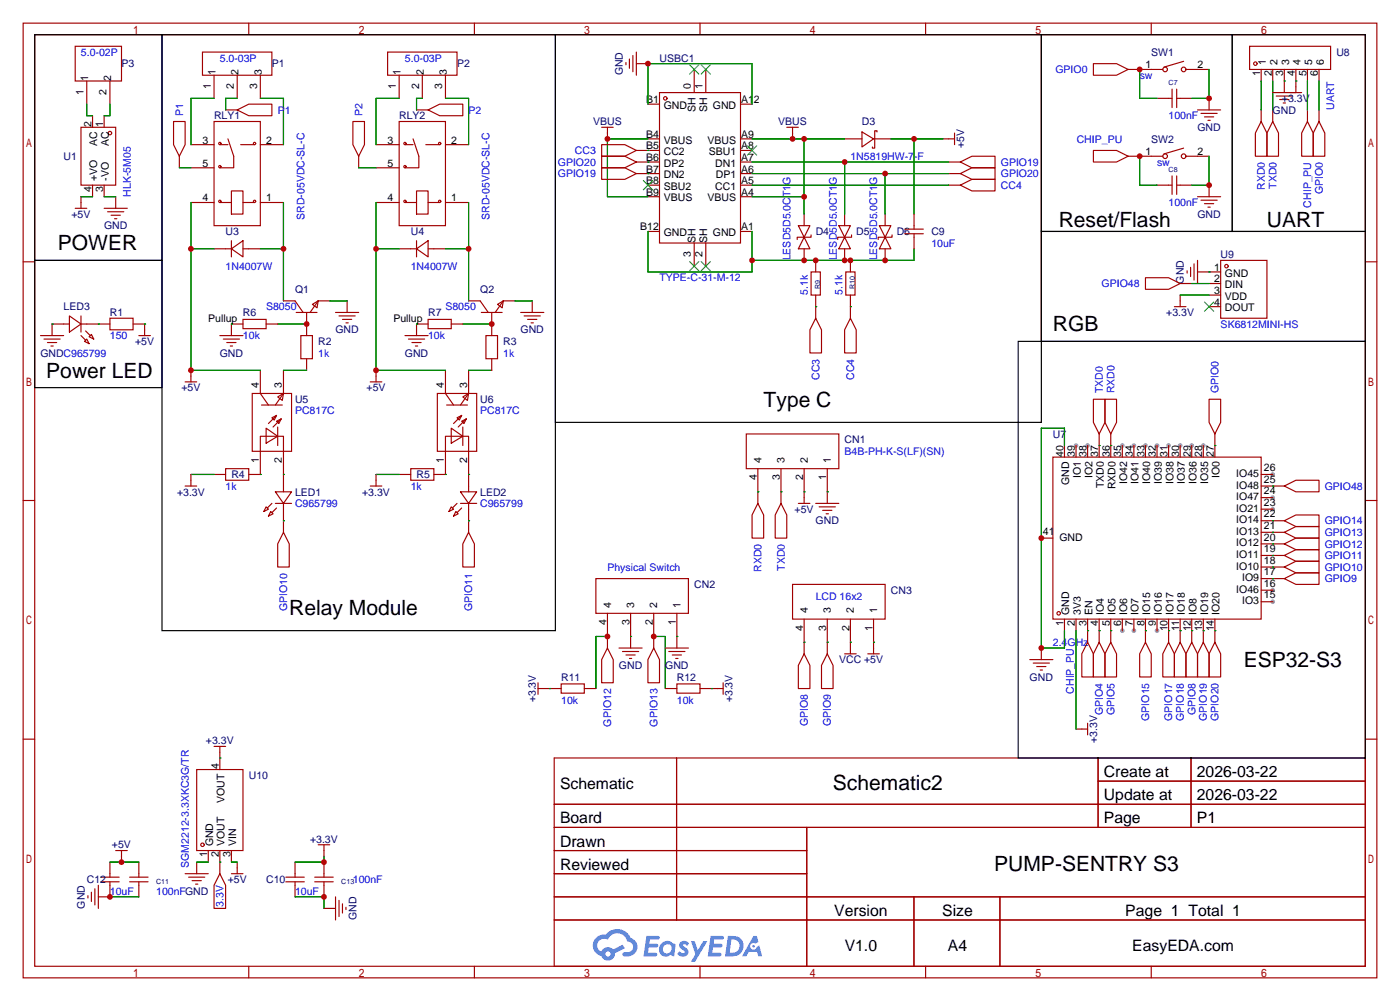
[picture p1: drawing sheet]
<svg xmlns="http://www.w3.org/2000/svg" width="307mm" height="220mm" viewBox="0 0 307 220" stroke-linecap="round" stroke-linejoin="round" font-family="sans-serif">
<g fill="#999">
<circle cx="246.4" cy="138.4" r=".51"/>
<circle cx="248.9" cy="138.4" r=".51"/>
<circle cx="254" cy="138.4" r=".51"/>
<circle cx="279.4" cy="132.1" r=".51"/>
<circle cx="279.4" cy="129.5" r=".51"/>
<circle cx="279.4" cy="111.8" r=".51"/>
<circle cx="279.4" cy="109.2" r=".51"/>
<circle cx="279.4" cy="104.1" r=".51"/>
<circle cx="264.2" cy="97.8" r=".51"/>
<circle cx="261.6" cy="97.8" r=".51"/>
<circle cx="259.1" cy="97.8" r=".51"/>
<circle cx="256.5" cy="97.8" r=".51"/>
<circle cx="254" cy="97.8" r=".51"/>
<circle cx="251.5" cy="97.8" r=".51"/>
<circle cx="248.9" cy="97.8" r=".51"/>
<circle cx="246.4" cy="97.8" r=".51"/>
<circle cx="238.8" cy="97.8" r=".51"/>
<circle cx="236.2" cy="97.8" r=".51"/>
</g>
<g fill="none" stroke="#a10000" stroke-width=".25">
<path d="M5.1 5.1h297.2v209.5h-297.2zM7.6 7.6h292.1v204.5h-292.1zM54.6 5.1v2.5M104.1 5.1v2.5M153.7 5.1v2.5M203.2 5.1v2.5M252.7 5.1v2.5M5.1 57.5h2.5M299.7 57.5h2.6M5.1 109.9h2.5M299.7 109.9h2.6M5.1 162.2h2.5"/>
<path d="M121.7 166.4h178v45.7h-178zM121.7 176.5h178M148.5 166.4v35.5M241.1 166.4v15.2M241.1 171.4h58.6M261.5 166.4v15.2M299.7 162.2h2.6M121.7 181.6h178M121.7 186.7h55.4M121.7 196.8h178M121.7 191.8h55.4M177.1 181.6v30.5"/>
<path d="M200.6 196.8v15.3M219.5 196.8v15.3M54.6 212.1v2.5M104.1 212.1v2.5M121.7 201.9h178M153.7 212.1v2.5M203.2 212.1v2.5M252.7 212.1v2.5"/>
</g>
<g fill="#5487ff">
<path d="M149.4 206.8a1.3 1.3 0 0 1 1.8 .3l-.4 .6a.54 .54 0 0 0-.9-.3l.2 .3a1.28 1.28 0 0 1 .7 2 1.53 1.53 0 0 1-2.1-.3l.5-.6 .8 .4a.31 .31 0 0 0 .3-.2 .31 .31 0 0 0-.3-.4 1.12 1.12 0 0 1-.6-1.8z"/>
<path d="M151.7 206.6h.8l.7 2 1.2-2h.9l-2.7 4.5h-.9l1-1.6z"/>
<path d="M141.9 205.4h2.3a.46 .46 0 0 1 .5 .1 .46 .46 0 0 1 .1 .5l-.4 .2h-1.7l-.2 .9h1.7a.4 .4 0 0 1 .3 .5 .4 .4 0 0 1-.4 .3h-1.7l-.1 1.2h1.3a.46 .46 0 0 1 .5 .1 .46 .46 0 0 1 .1 .5l-.3 .2h-2.6z"/>
<path d="M156 205.4h2.3a.47 .47 0 0 1 .5 .1 .47 .47 0 0 1 .1 .5l-.4 .2h-1.7l-.1 .9h1.6a.4 .4 0 0 1 .3 .5 .4 .4 0 0 1-.4 .3h-1.7l-.1 1.2h1.3a.46 .46 0 0 1 .5 .1 .46 .46 0 0 1 .2 .5l-.4 .2h-2.6z"/>
<path d="M165.4 205.4h.7l.4 1.4-.6 .3a.75 .75 0 0 0-1.2 .3 .75 .75 0 0 0 .5 1.1 .75 .75 0 0 0 1-.7l.5-.3 .6 2.4h-.8l-.3-1h-1.8l-.6 1h-.9z"/>
<path d="M159.8 205.4l-.6 4.5h1.4a2.27 2.27 0 0 0 2.6-2.3 2.27 2.27 0 0 0-2.7-2.2zM160.6 206.2a1.5 1.5 0 0 1 1.8 1.5 1.5 1.5 0 0 1-2 1.4h-.2z"/>
<path d="M145.2 207.1a1.6 1.6 0 0 0-.3 2.2 1.6 1.6 0 0 0 2.3 .2l.8 .4 .3-2.5-.2-.2-.4-.1a1.58 1.58 0 0 0-2.5 0zM145.8 207.6a.98 .98 0 0 1 1.6 .4 .98 .98 0 0 1-1 1.3 .94 .94 0 0 1-.9-.7 .94 .94 0 0 1 .3-1z"/>
<path d="M130.9 205.8a2.37 2.37 0 0 0 1.1 4 1.54 1.54 0 0 0 1.8 1 1.54 1.54 0 0 0 1.2-1.6l2.2-1.1-.5-.7-2.1 1a1.57 1.57 0 0 0-2.6 .5 1.5 1.5 0 0 1-.7-2.1 1.5 1.5 0 0 1 2.2-.5 2.23 2.23 0 0 1 2.2-1.5 2.23 2.23 0 0 1 2 1.9 1.16 1.16 0 0 1 1.3 1.1 1.16 1.16 0 0 1-1.1 1.2h-.7a.47 .47 0 0 0-.6 .4 .47 .47 0 0 0 .5 .5 2.17 2.17 0 0 0 2.5-.9 2.17 2.17 0 0 0-.4-2.7l-.8-.4a3.2 3.2 0 0 0-5.4-.8l-1.1 .1zM132.9 209.4a.6 .6 0 0 1 1.2 0 .6 .6 0 0 1-1.2 0z"/>
<circle cx="165.4" cy="207.7" r=".28"/>
</g>
<g fill="none" stroke="#a10000" stroke-width=".25">
<path d="M16.5 10.2h10.2v7.6h-10.2zM19 17.8v5.1M24.1 17.8v5.1M44.4 11.4h15.3v5.1h-15.3zM47 16.5v5.1M52.1 16.5v5.1M57.1 16.5v5.1M85.1 11.4h15.2v5.1h-15.2zM87.6 16.5v5.1M92.7 16.5v5.1M97.8 16.5v5.1M137.4 13.7v.5"/>
<path d="M138.2 13v2M138.9 12.2v3.5M139.7 14h2.5M139.7 11.4v5.1M152.4 15.2v5.1M154.9 15.2v5.1M240 14h5.1l2.5 1.2-2.5 1.3h-5.1zM247.6 15.2h7.7M257.3 19.6v4M258.3 19.6v4M259.8 13.5l-4.3 1.2M260.3 15.2h5.1"/>
<path d="M274.3 10.2h17.8v5h-17.8zM276.9 15.2v2.6M279.4 15.2v2.6M281.9 15.2v5.1M284.5 15.2v5.1M287 15.2v2.6M289.6 15.2v2.6M17.8 27.9h7.6v12.7h-7.6zM20.3 25.4v2.5M22.9 25.4v2.5M38.1 26.7h2.5v5.1l-1.2 2.5-1.3-2.5zM39.4 34.3v2.5"/>
<path d="M41.9 31.8h5.1M41.9 36.8h5.1M47 26.7h10.1v22.8h-10.1zM48.3 31.8h1.7M49.5 24.1h2.6M50 30.5l1.3 3.8v2.5h-3M52.1 24.1l2.5-1.2h5.1v2.5h-5.1zM52.8 31.8h3.1M57.1 31.8h5.1M77.5 26.7h2.5v5.1l-1.3 2.5-1.2-2.5zM78.7 34.3v2.5M82.5 31.8h5.1"/>
<path d="M82.5 36.8h5.1M87.6 26.7h10.2v22.8h-10.2zM88.9 31.8h1.8M90.7 30.5l1.2 3.8v2.5h-3M91.4 24.1h2.6M93.5 31.8h3M94 24.1l2.5-1.2h5.1v2.5h-5.1zM97.8 31.8h5.1M132.1 31.8h5.1l2.5 1.2-2.5 1.3h-5.1zM132.1 36.8h5.1l2.5 1.3-2.5 1.3h-5.1zM132.1 34.3h5.1l2.5 1.3-2.5 1.2h-5.1zM132.1 27.9h2.5"/>
<path d="M133.3 27.9v2.6M139.7 33h5.1M139.7 35.6h5.1M139.7 38.1h5.1M142.2 22.9h2.6M142.2 30.5h2.6M144.8 20.3h17.8v33h-17.8zM162.6 22.9h2.5M162.6 30.5h2.5M162.6 33h2.5M162.6 35.6h2.5M162.6 38.1h2.5"/>
<path d="M172.7 27.9h2.6M174 27.9v2.6M185.4 30.5h3.8M189.2 29l2.6 1.5-2.6 1.8zM191.8 30.5h3.8M192.5 29v-.3h-.5v3.8h-.5v-.2M207 30.5h2.5M208.3 35.6h2.5M208.3 38.1h2.5M209.5 29.2v2.6M210.8 38.1l2.6-1.3h5v2.6h-5zM210.8 35.6l2.6-1.3h5v2.5h-5z"/>
<path d="M240 33h5.1l2.5 1.3-2.5 1.3h-5.1zM247.6 34.3h7.7M254 21.6h3.3M257.3 38.6v4.1M258.3 38.6v4.1M258.3 21.6h3.3M259.8 32.5l-4.3 1.3M260.3 34.3h5.1M262.9 24.1h5.1M263.7 24.9h3.5M264.4 25.7h2M265.2 26.4h.5"/>
<path d="M265.4 21.6v2.5M276.9 26.7l1.2 2.5v5.1h-2.5v-5.1zM276.9 24.1v2.6M279.4 26.7l1.3 2.5v5.1h-2.6v-5.1zM279.4 24.1v2.6M279.4 20.3h6.4M280.2 21.1h3.5M280.9 21.8h2.1M281.7 22.6h.5M287 26.7l1.3 2.5v5.1h-2.5v-5.1zM287 24.1v2.6M289.6 26.7l1.2 2.5v5.1h-2.5v-5.1z"/>
<path d="M289.6 24.1v2.6M16.5 45.7h2.5M17.8 43.2v2.5M20.3 40.6v2.6M22.9 40.6v2.6M22.9 45.7h5M23.6 46.5h3.6M24.4 47.2h2M25.1 48h.6M25.4 43.2v2.5M41.9 44.4h5.1M47 54.6h3.8"/>
<path d="M48.3 44.4h2.5M50.8 41.9h2.5v5.1h-2.5zM50.8 54.6l2.5-1.8v3.6zM50.8 52.8v3.6M53.3 44.4h2.6M53.3 54.6h3.8M57.1 44.4h5.1M82.5 44.4h5.1M87.6 54.6h3.8M88.9 44.4h2.5M91.4 41.9h2.6v5.1h-2.6zM91.4 54.6l2.6-1.8v3.6z"/>
<path d="M91.4 52.8v3.6M94 44.4h2.5M94 54.6h3.8M97.8 44.4h5.1M142.2 40.6h2.6M142.2 43.2h2.6M142.2 50.8h2.6M152.4 53.3v5.1M154.9 53.3v5.1M162.6 40.6h2.5M162.6 43.2h2.5M162.6 50.8h2.5"/>
<path d="M175.3 49.5h2.5l-1.3 2.6zM176.5 52.1l1.3 2.5h-2.5zM176.5 47v2.5M176.5 54.6v2.5M178.1 59.7h2v5.1h-2zM178.1 51.6v.5h-3.1v.5M179.1 57.1v2.6M184.1 49.5h2.6l-1.3 2.6zM185.4 52.1l1.3 2.5h-2.6zM185.4 47v2.5M185.4 54.6v2.5M185.7 59.7h2v5.1h-2z"/>
<path d="M186.7 57.1v2.6M186.9 51.6v.5h-3v.5M193 49.5h2.6l-1.3 2.6zM194.3 52.1l1.3 2.5h-2.6zM194.3 47v2.5M194.3 54.6v2.5M195.8 51.6v.5h-3v.5M198.6 51.3h4.1M198.6 50.3h4.1M200.7 47v3.3M200.7 51.3v3.3M208.3 40.6h2.5"/>
<path d="M210.8 40.6l2.6-1.2h5v2.5h-5zM254 40.6h3.3M258.3 40.6h3.3M260.6 59.4v.5M261.4 58.7v2M262.1 57.9v3.6M262.9 43.2h5.1M262.9 59.7h5.1M262.9 57.1v5.1M263.7 43.9h3.5M264.4 44.7h2M265.2 45.5h.5"/>
<path d="M265.4 40.6v2.6M268 57.1h10.1v12.7h-10.1zM8.9 73.7h5.1M9.7 74.4h3.5M10.4 75.2h2M11.2 75.9h.5M15.2 69.3l2.6 1.8-2.6 1.8zM15.2 71.1h-3.8v2.6M17.8 69.3v3.6M17.8 73.7l1 1M17.8 71.1h6.3M18.8 72.6l1 1.1"/>
<path d="M19 74.4l.6 1-1.1-.5zM19.6 73.9l.5-.5 .5 1zM24.1 69.8h5.1v2.6h-5.1zM29.2 71.1h2.5v2.6M30.5 73.7h2.5M48.3 73.7h5M49 74.4h3.6M49.8 75.2h2M50.5 75.9h.6M53.3 70.1h5.1v2h-5.1zM53.3 71.1h-2.5v2.6M58.4 71.1h2.6"/>
<path d="M62.2 66h2.6l1.7 2.6M65 68.6h4.6M66 73.7h2.6v5h-2.6zM67.3 68.6v5.1M67.3 78.7v2.6M68.6 66.8l1.2-.8-.2 1.6zM69.8 66h2.6M69.8 66l-1.7 2.6M73.7 68.6h5M74.4 69.3h3.6M75.2 70.1h2M75.9 70.9h.6"/>
<path d="M76.2 66v2.6M88.9 73.7h5.1M89.7 74.4h3.5M90.4 75.2h2.1M91.2 75.9h.5M94 70.1h5.1v2h-5.1zM94 71.1h-2.6v2.6M99.1 71.1h2.5M102.9 66h2.5l1.8 2.6M105.7 68.6h4.5M106.7 73.7h2.5v5h-2.5zM107.9 68.6v5.1"/>
<path d="M107.9 78.7v2.6M109.2 66.8l1.3-.8-.3 1.6zM110.5 66h2.5M110.5 66l-1.8 2.6M114.3 68.6h5.1M115.1 69.3h3.5M115.8 70.1h2.1M116.6 70.9h.5M116.8 66v2.6M179.1 69.8l1.2 2.6v5.1h-2.5v-5.1zM179.1 64.8v5M186.7 69.8l1.3 2.6v5.1h-2.6v-5.1z"/>
<path d="M186.7 64.8v5M251.5 61h5l2.6 1.2-2.6 1.3h-5zM257.8 67.3h2.5M259.1 64.8v2.5M259.1 62.2h2.5M265.4 62.2h2.6M265.4 64.8h2.6M265.4 67.3h2.6M40.6 83.8h2.6M41.9 81.3v2.5M55.4 86.4h8.6v12.7h-8.6zM57.1 81.3v5.1l1.8 2.5"/>
<path d="M57.4 88.9h4.6M58.4 94l2.6 1.8-2.6 1.5zM59.7 91.7l1-.5-.5 1zM60.7 92.5l1-.6-.5 1.1zM60.7 91.2l-1.8 1.8M61 87.1l1.2-.7-.2 1.5zM61 93.7v4.1M61.7 91.9l-1.8 1.8M62.2 81.3v5.1M62.2 86.4l-1.7 2.5M81.3 83.8h2.5M82.5 81.3v2.5"/>
<path d="M96 86.4h8.6v12.7h-8.6zM97.8 81.3v5.1l1.8 2.5M98 88.9h4.6M99.1 94l2.5 1.8-2.5 1.5zM100.3 91.7l1-.5-.5 1zM101.3 92.5l1.1-.6-.5 1.1zM101.3 91.2l-1.7 1.8M101.6 87.1l1.3-.7-.3 1.5zM101.6 93.7v4.1M102.4 91.9l-1.8 1.8M102.9 81.3v5.1M102.9 86.4l-1.8 2.5"/>
<path d="M163.8 95.2h20.3v7.7h-20.3zM233.7 97.8v2.5M236.2 97.8v2.5M238.8 97.8v2.5M240 87.6h2.6v5.1l-1.3 2.5-1.3-2.5zM241.3 95.2v5.1M242.6 87.6h2.5v5.1l-1.3 2.5-1.2-2.5zM243.8 95.2v5.1M246.4 97.8v2.5M248.9 97.8v2.5M251.5 97.8v2.5M254 97.8v2.5"/>
<path d="M256.5 97.8v2.5M259.1 97.8v2.5M261.6 97.8v2.5M264.2 97.8v2.5M265.4 87.6h2.6v5.1l-1.3 2.5-1.3-2.5zM266.7 95.2v5.1M40.6 106.7h2.6M41.9 104.1v2.6M47 104.1h2.5M49.5 102.9h5.1v2.5h-5.1zM54.6 104.1h2.5v-8.3h5.1v12.1M58.4 111.3l.5 .5-1 .5z"/>
<path d="M59.4 112.3l.5 .5-1 .5zM59.7 110.5l-1 1M60.5 107.9h3.5l-1.8 2.6zM60.5 110.5h3.5M60.7 111.5l-1 1M62.2 116.8l1.3 2.6v5.1h-2.5v-5.1zM62.2 110.5v6.3M81.3 106.7h2.5M82.5 104.1v2.6M87.6 104.1h2.6M90.2 102.9h5v2.5h-5zM95.2 104.1h2.6v-8.3h5.1v12.1"/>
<path d="M99.1 111.3l.5 .5-1 .5zM100.1 112.3l.5 .5-1 .5zM100.3 110.5l-1 1M101.1 107.9h3.5l-1.7 2.6zM101.1 110.5h3.5M101.3 111.5l-1 1M102.9 116.8l1.2 2.6v5.1h-2.5v-5.1zM102.9 110.5v6.3M166.4 110.5l1.2 2.5v5.1h-2.5v-5.1zM166.4 102.9v7.6M171.4 110.5l1.3 2.5v5.1h-2.5v-5.1zM171.4 102.9v7.6"/>
<path d="M175.3 110.5h2.5M176.5 102.9v7.6M179.1 110.5h5M179.8 111.3h3.6M180.6 112h2M181.4 112.8h.5M181.6 102.9v7.6M228.6 118.1h2.5M231.1 100.3h45.8v35.6h-45.8zM276.9 104.1h2.5M276.9 106.7h5M276.9 119.4h5"/>
<path d="M276.9 116.8h5M276.9 114.3h5M276.9 111.8h2.5M276.9 109.2h2.5M281.9 106.7l2.6-1.3h5.1v2.5h-5.1zM281.9 119.4l2.6-1.3h5.1v2.5h-5.1zM281.9 116.8l2.6-1.2h5.1v2.5h-5.1zM281.9 114.3l2.6-1.3h5.1v2.6h-5.1zM130.8 127h20.3v7.6h-20.3zM133.3 134.6v7.6M138.4 134.6v7.6M143.5 134.6v7.6"/>
<path d="M148.6 134.6v7.6M174 128.3h20.3v7.6h-20.3zM176.5 135.9v7.6M181.6 135.9v7.6M186.7 135.9v7.6M191.8 135.9v7.6M233.7 135.9v2.5M236.2 135.9v2.5M238.8 135.9v5.1M241.3 135.9v5.1M243.8 135.9v5.1M246.4 135.9v2.5"/>
<path d="M248.9 135.9v2.5M251.5 135.9v5.1M254 135.9v2.5M256.5 135.9v5.1M259.1 135.9v5.1M261.6 135.9v5.1M264.2 135.9v5.1M266.7 135.9v5.1M276.9 132.1h2.5M276.9 129.5h2.5M276.9 127h5M276.9 124.5h5"/>
<path d="M276.9 121.9h5M281.9 127l2.6-1.3h5.1v2.6h-5.1zM281.9 124.5l2.6-1.3h5.1v2.5h-5.1zM281.9 121.9l2.6-1.3h5.1v2.6h-5.1zM118.1 151.1h5.1M118.1 149.9v2.5M123.2 150.1h5.1v2h-5.1zM128.3 151.1h2.5M133.3 142.2l1.3 2.6v5.1h-2.5v-5.1zM135.9 142.2h5.1M136.7 143h3.5M137.4 143.8h2"/>
<path d="M138.2 144.5h.5M143.5 142.2l1.3 2.6v5.1h-2.6v-5.1zM146 142.2h5.1M146 151.1h2.6M146.8 143h3.6M147.6 143.8h2M148.3 144.5h.5M148.6 150.1h5.1v2h-5.1zM153.7 151.1h5M158.7 149.9v2.5M176.5 143.5l1.3 2.5v5.1h-2.5v-5.1zM181.6 143.5l1.3 2.5v5.1h-2.6v-5.1z"/>
<path d="M185.4 143.5h2.6M190.5 143.5h2.5M226.1 144.8h5M226.8 145.5h3.6M227.6 146.3h2M228.3 147.1h.6M228.6 142.2v2.6M238.8 141l1.2 2.5v5.1h-2.5v-5.1zM238.8 158.7v2.6M241.3 141l1.3 2.5v5.1h-2.6v-5.1zM243.8 141l1.3 2.5v5.1h-2.5v-5.1zM251.5 141l1.2 2.5v5.1h-2.5v-5.1z"/>
<path d="M256.5 141l1.3 2.5v5.1h-2.5v-5.1zM259.1 141l1.2 2.5v5.1h-2.5v-5.1zM261.6 141l1.3 2.5v5.1h-2.6v-5.1zM264.2 141l1.2 2.5v5.1h-2.5v-5.1zM266.7 141l1.3 2.5v5.1h-2.6v-5.1zM43.2 168.9h10.1v17.8h-10.1zM47 163.8h2.5M48.3 163.8v5.1M236.2 160h2.6M19.3 196.6v.5M20.1 195.8v2.1M20.8 195.1v3.5"/>
<path d="M21.6 194.3v5.1M22.1 193.5h4.1M22.1 192.5h4.1M24.1 189.2v3.3M24.1 193.5v3.3h-2.5M25.4 186.7h2.5M26.7 186.7v2.5M28.4 193.5h4.1M28.4 192.5h4.1M30.5 189.2v3.3M30.5 193.5v3.3M40.6 191.8h5.1"/>
<path d="M41.4 192.5h3.6M42.2 193.3h2M42.9 194.1h.5M43.2 189.2v2.6M45.7 186.7v2.5M48.3 191.8l1.2 2.5v5.1h-2.5v-5.1zM48.3 186.7v5.1M50.8 186.7v2.5M50.8 191.8h2.5M52.1 189.2v2.6M62.7 193.5h4.1M62.7 192.5h4.1"/>
<path d="M64.8 189.2v3.3M64.8 193.5v3.3M69.1 193.5h4.1M69.1 192.5h4.1M69.8 185.4h2.6M71.1 185.4v2.6M71.1 189.2v3.3M71.1 193.5v3.3M71.1 199.4h2.6M73.7 196.8v5.1M74.4 197.6v3.6M75.2 198.4v2"/>
<path d="M75.9 199.1v.5"/>
<circle cx="255.8" cy="15.2" r=".51"/>
<circle cx="259.8" cy="15.2" r=".51"/>
<circle cx="275.6" cy="14" r=".38"/>
<circle cx="24.1" cy="29.2" r=".38"/>
<circle cx="48.3" cy="36.6" r=".25"/>
<circle cx="48.3" cy="31.5" r=".25"/>
<circle cx="55.9" cy="31.5" r=".25"/>
<circle cx="88.9" cy="36.6" r=".25"/>
<circle cx="88.9" cy="31.5" r=".25"/>
<circle cx="96.5" cy="31.5" r=".25"/>
<circle cx="146" cy="21.6" r=".38"/>
<circle cx="255.8" cy="34.3" r=".51"/>
<circle cx="259.8" cy="34.3" r=".51"/>
<circle cx="48.3" cy="44.2" r=".25"/>
<circle cx="55.9" cy="44.2" r=".25"/>
<circle cx="88.9" cy="44.2" r=".25"/>
<circle cx="96.5" cy="44.2" r=".25"/>
<circle cx="269.2" cy="58.4" r=".38"/>
<circle cx="232.4" cy="134.6" r=".38"/>
<circle cx="44.4" cy="185.4" r=".38"/>
</g>
<g fill="none" stroke="#008700" stroke-width=".25">
<path d="M250.2 15.2v6.4h3.8M265.4 15.2v6.4h-3.8M276.9 17.8v6.3M279.4 17.8v6.3M281.9 17.8h.1M284.5 17.8h.1M287 17.8v6.3M289.6 17.8v6.3M19 22.9v2.5h1.3M24.1 22.9v2.5h-1.2M39.4 36.8h2.5M47 21.6h-5.1v10.2"/>
<path d="M52.1 21.6h-2.6v2.5M57.1 21.6h5.1v10.2M78.7 36.8h3.8M87.6 21.6h-5.1v10.2M92.7 21.6h-1.3v2.5M97.8 21.6h5.1v10.2M142.2 33h.1M142.2 38.1h.1M142.2 35.6h.1M142.2 30.5h-8.9v12.7h8.9M142.2 22.9v-8.9h22.9v8.9M165.1 38.1h43.2"/>
<path d="M165.1 35.6h43.2M165.1 30.5h20.3M176.5 30.5v16.5M185.4 35.6v11.4M194.3 38.1v8.9M195.6 30.5h11.4M200.7 30.5v16.5M250.2 34.3v6.3h3.8M265.4 34.3v6.3h-3.8M17.8 43.2h2.5M22.9 43.2h2.5M41.9 44.4v36.9h15.2"/>
<path d="M41.9 54.6h5.1M57.1 54.6h5.1M62.2 44.4v21.6M82.5 44.4v36.9h15.3M82.5 54.6h5.1M97.8 54.6h5.1M102.9 44.4v21.6M142.2 50.8v8.9h22.9v-8.9M165.1 43.2h11.4M165.1 40.6h43.2M200.7 54.6v2.5h-35.6M265.4 59.7h.1"/>
<path d="M11.4 71.1h.1M21.6 71.1h.1M31.7 71.1h.1M50.8 71.1h.1M61 71.1h6.3M72.4 66h3.8M91.4 71.1h.1M101.6 71.1h6.3M113 66h3.8M179.1 67.3h.1M186.7 67.3h.1M259.1 64.8h6.3"/>
<path d="M261.6 62.2h3.8M62.2 81.3h5.1M102.9 81.3h5M233.7 97.8v-3.8h-5.1v48.2h5.1v-3.8M241.3 97.8h.1M243.8 97.8h.1M266.7 97.8h.1M41.9 104.1h5.1M57.1 104.1h.1M62.2 104.1h.1M62.2 114.3h.1M82.5 104.1h5.1"/>
<path d="M97.8 104.1h.1M102.9 104.1h.1M102.9 114.3h.1M166.4 107.9h.1M171.4 107.9h.1M176.5 107.9h.1M181.6 107.9h.1M279.4 106.7h.1M279.4 119.4h.1M279.4 116.8h.1M279.4 114.3h.1M133.3 139.7h-2.5v11.4"/>
<path d="M138.4 139.7h.1M143.5 139.7h2.5v11.4M148.6 139.7h.1M236.2 138.4v21.6M238.8 138.4h.1M241.3 138.4h.1M243.8 138.4h.1M251.5 138.4h.1M256.5 138.4h.1M259.1 138.4h.1M261.6 138.4h.1M264.2 138.4h.1"/>
<path d="M266.7 138.4h.1M279.4 127h.1M279.4 124.5h.1M279.4 121.9h.1M120.6 151.1h.1M156.2 151.1h.1M176.5 141h.1M181.6 141h.1M186.7 141h.1M191.8 141h.1M48.3 166.4h.1M24.1 196.8h6.4"/>
<path d="M24.1 189.2h6.4M43.2 189.2h2.5M48.3 189.2h.1M50.8 189.2h1.3M64.8 196.8h6.3v2.6M71.1 188v1.2h-6.3"/>
</g>
<path d="M7.6 7.6h28v49.5h-28zM35.6 7.6h86.3v130.8h-86.3zM121.9 7.6h106.7v85.1h-106.7zM228.6 7.6h41.9v43.2h-41.9zM270.5 7.6h29.2v43.2h-29.2zM7.6 57.1h28v28h-28zM228.6 50.8h71.1v24.1h-71.1zM223.5 74.9h76.2v91.5h-76.2z" fill="none" stroke="#000" stroke-width=".25"/>
<g fill="none" stroke="#3c3" stroke-width=".25">
<path d="M151.4 14.2l2 2.1M153.4 14.2l-2 2.1M153.9 14.2l2.1 2.1M156 14.2l-2.1 2.1M141.2 39.6l2.1 2.1M143.3 39.6l-2.1 2.1M164.1 32l2 2M166.1 32l-2 2M151.4 57.4l2 2M153.4 57.4l-2 2M153.9 57.4l2.1 2M156 57.4l-2.1 2"/>
<path d="M264.4 66.3l2 2M266.4 66.3l-2 2"/>
</g>
<g fill="#c00">
<circle cx="62.2" cy="54.6" r=".63"/>
<circle cx="102.9" cy="54.6" r=".63"/>
<circle cx="67.3" cy="71.1" r=".63"/>
<circle cx="108" cy="71.1" r=".63"/>
<circle cx="41.9" cy="54.6" r=".63"/>
<circle cx="41.9" cy="81.3" r=".63"/>
<circle cx="82.6" cy="54.6" r=".63"/>
<circle cx="82.6" cy="81.3" r=".63"/>
<circle cx="179.1" cy="57.1" r=".63"/>
<circle cx="176.5" cy="57.1" r=".63"/>
<circle cx="185.4" cy="57.1" r=".63"/>
<circle cx="186.7" cy="57.1" r=".63"/>
<circle cx="194.3" cy="57.1" r=".63"/>
<circle cx="165.1" cy="57.1" r=".63"/>
<circle cx="194.3" cy="38.1" r=".63"/>
<circle cx="185.4" cy="35.6" r=".63"/>
<circle cx="142.2" cy="14" r=".63"/>
<circle cx="174" cy="30.5" r=".63"/>
<circle cx="176.5" cy="30.5" r=".63"/>
<circle cx="176.5" cy="43.2" r=".63"/>
<circle cx="200.7" cy="30.5" r=".63"/>
<circle cx="133.4" cy="30.5" r=".63"/>
<circle cx="228.6" cy="142.2" r=".63"/>
<circle cx="228.6" cy="118.1" r=".63"/>
<circle cx="265.4" cy="21.6" r=".63"/>
<circle cx="250.2" cy="15.2" r=".63"/>
<circle cx="250.2" cy="34.3" r=".63"/>
<circle cx="265.4" cy="40.6" r=".63"/>
<circle cx="24.1" cy="196.8" r=".63"/>
<circle cx="71.1" cy="196.8" r=".63"/>
<circle cx="26.7" cy="189.2" r=".63"/>
<circle cx="71.1" cy="189.2" r=".63"/>
<circle cx="133.4" cy="139.7" r=".63"/>
<circle cx="143.5" cy="139.7" r=".63"/>
</g>
<g font-size="4.6">
<text x="232.4" y="49.9">Reset/Flash</text>
<text x="278.1" y="49.9">UART</text>
<text x="12.7" y="55">POWER</text>
<text x="231.1" y="72.7">RGB</text>
<text x="10.2" y="82.9">Power LED</text>
<text x="167.6" y="89.2">Type C</text>
<text x="63.5" y="135">Relay Module</text>
<text x="273" y="146.4">ESP32-S3</text>
<text x="182.9" y="173.5">Schematic2</text>
<text x="218.3" y="191.3">PUMP-SENTRY S3</text>
</g>
<g font-size="3.5">
<text x="122.9" y="173.1">Schematic</text>
<text x="242.3" y="170.6">Create at</text>
<text x="262.7" y="170.6">2026-03-22</text>
<text x="242.3" y="175.7">Update at</text>
<text x="262.7" y="175.7">2026-03-22</text>
<text x="122.9" y="180.7">Board</text>
<text x="122.9" y="185.8">Drawn</text>
<text x="242.3" y="180.7">Page</text>
<text x="262.7" y="180.7">P1</text>
<text x="122.9" y="190.9">Reviewed</text>
<text x="183.1" y="201.1">Version</text>
<text x="206.8" y="201.1">Size</text>
<text x="247" y="201.1">Page 1 Total 1</text>
<text x="185.4" y="208.7">V1.0</text>
<text x="208.1" y="208.7">A4</text>
<text x="248.6" y="208.7">EasyEDA.com</text>
</g>
<g font-size="2.3" fill="#00f">
<text x="17.8" y="12.2">5.0-02P</text>
<text x="48.3" y="13.5">5.0-03P</text>
<text x="88.9" y="13.5">5.0-03P</text>
<text x="231.7" y="16">GPIO0</text>
<text x="250.2" y="17.3">sw</text>
<text x="40.2" y="25.4" transform="rotate(-90 40.2 25.4)">P1</text>
<text x="61" y="24.9">P1</text>
<text x="79.5" y="25.4" transform="rotate(-90 79.5 25.4)">P2</text>
<text x="102.9" y="24.9">P2</text>
<text x="256.5" y="26.2">100nF</text>
<text x="292.9" y="24.1" transform="rotate(-90 292.9 24.1)">UART</text>
<text x="126.2" y="33.8">CC3</text>
<text x="186.7" y="35.1">1N5819HW-7-F</text>
<text x="236.4" y="31.3">CHIP_PU</text>
<text x="122.5" y="38.9">GPIO19</text>
<text x="122.5" y="36.4">GPIO20</text>
<text x="219.7" y="41.4">CC4</text>
<text x="219.7" y="38.9">GPIO20</text>
<text x="219.7" y="36.4">GPIO19</text>
<text x="254" y="36.4">sw</text>
<text x="277.7" y="41.7" transform="rotate(-90 277.7 41.7)">RXD0</text>
<text x="280.2" y="41.5" transform="rotate(-90 280.2 41.5)">TXD0</text>
<text x="28.7" y="43.2" transform="rotate(-90 28.7 43.2)">HLK-5M05</text>
<text x="256.5" y="45.3">100nF</text>
<text x="287.8" y="45.6" transform="rotate(-90 287.8 45.6)">CHIP_PU</text>
<text x="290.4" y="42.6" transform="rotate(-90 290.4 42.6)">GPIO0</text>
<text x="66.8" y="48.3" transform="rotate(-90 66.8 48.3)">SRD-05VDC-SL-C</text>
<text x="107.5" y="48.3" transform="rotate(-90 107.5 48.3)">SRD-05VDC-SL-C</text>
<text x="49.5" y="59.2">1N4007W</text>
<text x="90.2" y="59.2">1N4007W</text>
<text x="173.5" y="57.1" transform="rotate(-90 173.5 57.1)">LESD5D5.0CT1G</text>
<text x="183.7" y="57.1" transform="rotate(-90 183.7 57.1)">LESD5D5.0CT1G</text>
<text x="192.6" y="57.1" transform="rotate(-90 192.6 57.1)">LESD5D5.0CT1G</text>
<text x="204.5" y="54.1">10uF</text>
<text x="144.8" y="61.8">TYPE-C-31-M-12</text>
<text x="177.3" y="64.8" transform="rotate(-90 177.3 64.8)">5.1k</text>
<text x="185" y="64.8" transform="rotate(-90 185 64.8)">5.1k</text>
<text x="241.8" y="63">GPIO48</text>
<text x="58.4" y="68.1">S8050</text>
<text x="97.8" y="68.1">S8050</text>
<text x="268" y="71.9">SK6812MINI-HS</text>
<text x="24.1" y="74.5">150</text>
<text x="53.3" y="74.5">10k</text>
<text x="94" y="74.5">10k</text>
<text x="69.8" y="78.3">1k</text>
<text x="110.5" y="78.3">1k</text>
<text x="179.9" y="83.4" transform="rotate(-90 179.9 83.4)">CC3</text>
<text x="187.5" y="83.4" transform="rotate(-90 187.5 83.4)">CC4</text>
<text x="242.1" y="86.4" transform="rotate(-90 242.1 86.4)">TXD0</text>
<text x="244.6" y="86.4" transform="rotate(-90 244.6 86.4)">RXD0</text>
<text x="267.5" y="86.4" transform="rotate(-90 267.5 86.4)">GPIO0</text>
<text x="64.8" y="91">PC817C</text>
<text x="105.4" y="91">PC817C</text>
<text x="185.4" y="99.9">B4B-PH-K-S(LF)(SN)</text>
<text x="49.5" y="107.5">1k</text>
<text x="90.2" y="107.5">1k</text>
<text x="290.8" y="107.5">GPIO48</text>
<text x="64.8" y="111.3">C965799</text>
<text x="105.4" y="111.3">C965799</text>
<text x="290.8" y="117.6">GPIO13</text>
<text x="290.8" y="115.1">GPIO14</text>
<text x="133.3" y="125.3">Physical Switch</text>
<text x="167.2" y="125.5" transform="rotate(-90 167.2 125.5)">RXD0</text>
<text x="172.3" y="125.3" transform="rotate(-90 172.3 125.3)">TXD0</text>
<text x="290.8" y="120.2">GPIO12</text>
<text x="290.8" y="125.3">GPIO10</text>
<text x="290.8" y="122.7">GPIO11</text>
<text x="179.1" y="131.6">LCD 16x2</text>
<text x="290.8" y="127.8">GPIO9</text>
<text x="63" y="134.1" transform="rotate(-90 63 134.1)">GPIO10</text>
<text x="103.7" y="134.1" transform="rotate(-90 103.7 134.1)">GPIO11</text>
<text x="231.1" y="141.8">2.4GHz</text>
<text x="123.2" y="154.5">10k</text>
<text x="148.6" y="154.5">10k</text>
<text x="235.8" y="152.2" transform="rotate(-90 235.8 152.2)">CHIP_PU</text>
<text x="134.2" y="159.5" transform="rotate(-90 134.2 159.5)">GPIO12</text>
<text x="144.3" y="159.5" transform="rotate(-90 144.3 159.5)">GPIO13</text>
<text x="177.3" y="159.5" transform="rotate(-90 177.3 159.5)">GPIO8</text>
<text x="182.4" y="159.5" transform="rotate(-90 182.4 159.5)">GPIO9</text>
<text x="242.1" y="156.9" transform="rotate(-90 242.1 156.9)">GPIO4</text>
<text x="244.6" y="156.9" transform="rotate(-90 244.6 156.9)">GPIO5</text>
<text x="252.3" y="158.2" transform="rotate(-90 252.3 158.2)">GPIO15</text>
<text x="257.3" y="158.2" transform="rotate(-90 257.3 158.2)">GPIO17</text>
<text x="259.9" y="158.2" transform="rotate(-90 259.9 158.2)">GPIO18</text>
<text x="262.4" y="156.9" transform="rotate(-90 262.4 156.9)">GPIO8</text>
<text x="265" y="158.2" transform="rotate(-90 265 158.2)">GPIO19</text>
<text x="267.5" y="158.2" transform="rotate(-90 267.5 158.2)">GPIO20</text>
<text x="41.4" y="190.5" transform="rotate(-90 41.4 190.5)">SGM2212-3.3XKC3G/TR</text>
<text x="24.1" y="196.4">10uF</text>
<text x="34.3" y="196.4">100nFGND</text>
<text x="64.8" y="196.4">10uF</text>
<text x="77.5" y="193.8">100nF</text>
<text x="49.1" y="199.1" transform="rotate(-90 49.1 199.1)">3.3V</text>
</g>
<g font-size="2.3">
<text x="19.3" y="17.8" transform="rotate(-90 19.3 17.8)">1</text>
<text x="24.4" y="17.8" transform="rotate(-90 24.4 17.8)">2</text>
<text x="47.3" y="16.5" transform="rotate(-90 47.3 16.5)">1</text>
<text x="52.4" y="16.5" transform="rotate(-90 52.4 16.5)">2</text>
<text x="57.4" y="16.5" transform="rotate(-90 57.4 16.5)">3</text>
<text x="87.9" y="16.5" transform="rotate(-90 87.9 16.5)">1</text>
<text x="93" y="16.5" transform="rotate(-90 93 16.5)">2</text>
<text x="98.1" y="16.5" transform="rotate(-90 98.1 16.5)">3</text>
<text x="251.4" y="15">1</text>
<text x="262.9" y="15">2</text>
<text x="276.6" y="16.7" transform="rotate(-90 276.6 16.7)">1</text>
<text x="277.9" y="14.3" transform="rotate(-90 277.9 14.3)">1</text>
<text x="279.2" y="16.7" transform="rotate(-90 279.2 16.7)">2</text>
<text x="280.4" y="14.3" transform="rotate(-90 280.4 14.3)">2</text>
<text x="281.7" y="16.7" transform="rotate(-90 281.7 16.7)">3</text>
<text x="283" y="14.3" transform="rotate(-90 283 14.3)">3</text>
<text x="284.3" y="16.7" transform="rotate(-90 284.3 16.7)">4</text>
<text x="285.5" y="14.3" transform="rotate(-90 285.5 14.3)">4</text>
<text x="286.8" y="16.7" transform="rotate(-90 286.8 16.7)">5</text>
<text x="288.1" y="14.3" transform="rotate(-90 288.1 14.3)">5</text>
<text x="289.3" y="16.7" transform="rotate(-90 289.3 16.7)">6</text>
<text x="290.6" y="14.3" transform="rotate(-90 290.6 14.3)">6</text>
<text x="18.3" y="20.8" transform="rotate(-90 18.3 20.8)">1</text>
<text x="23.4" y="20.8" transform="rotate(-90 23.4 20.8)">2</text>
<text x="46.3" y="19.6" transform="rotate(-90 46.3 19.6)">1</text>
<text x="51.4" y="19.6" transform="rotate(-90 51.4 19.6)">2</text>
<text x="56.4" y="19.6" transform="rotate(-90 56.4 19.6)">3</text>
<text x="86.9" y="19.6" transform="rotate(-90 86.9 19.6)">1</text>
<text x="92" y="19.6" transform="rotate(-90 92 19.6)">2</text>
<text x="97.1" y="19.6" transform="rotate(-90 97.1 19.6)">3</text>
<text x="141.8" y="22.6">B1</text>
<text x="145.7" y="23.9">GND</text>
<text x="151.7" y="19.5" transform="rotate(-90 151.7 19.5)">0</text>
<text x="154.2" y="19.5" transform="rotate(-90 154.2 19.5)">1</text>
<text x="156.5" y="23.9">GND</text>
<text x="162.7" y="22.6">A12</text>
<text x="20.1" y="27.8" transform="rotate(-90 20.1 27.8)">2</text>
<text x="22.6" y="27.8" transform="rotate(-90 22.6 27.8)">1</text>
<text x="152.7" y="24.5" transform="rotate(-90 152.7 24.5)">SH</text>
<text x="155.2" y="24.5" transform="rotate(-90 155.2 24.5)">SH</text>
<text x="21.4" y="32.1" transform="rotate(-90 21.4 32.1)">AC</text>
<text x="23.9" y="32.1" transform="rotate(-90 23.9 32.1)">AC</text>
<text x="44.4" y="31.5">3</text>
<text x="58.4" y="31.5">2</text>
<text x="85.1" y="31.5">3</text>
<text x="99.1" y="31.5">2</text>
<text x="141.8" y="30.3">B4</text>
<text x="141.8" y="32.8">B5</text>
<text x="141.8" y="35.3">B6</text>
<text x="145.7" y="31.5">VBUS</text>
<text x="145.7" y="34.1">CC2</text>
<text x="155.3" y="31.5">VBUS</text>
<text x="155.6" y="34.1">SBU1</text>
<text x="162.7" y="35.3">A7</text>
<text x="162.7" y="32.8">A8</text>
<text x="162.7" y="30.3">A9</text>
<text x="251.4" y="34.1">1</text>
<text x="262.9" y="34.1">2</text>
<text x="21.4" y="39.7" transform="rotate(-90 21.4 39.7)">+VO</text>
<text x="23.9" y="39.7" transform="rotate(-90 23.9 39.7)">-VO</text>
<text x="44.4" y="36.6">5</text>
<text x="85.1" y="36.6">5</text>
<text x="141.8" y="37.9">B7</text>
<text x="141.8" y="40.4">B8</text>
<text x="145.7" y="36.6">DP2</text>
<text x="145.7" y="39.1">DN2</text>
<text x="145.7" y="41.7">SBU2</text>
<text x="157" y="41.7">CC1</text>
<text x="157" y="36.6">DN1</text>
<text x="157.1" y="39.1">DP1</text>
<text x="162.7" y="40.4">A5</text>
<text x="162.7" y="37.9">A6</text>
<text x="20.1" y="42.1" transform="rotate(-90 20.1 42.1)">4</text>
<text x="22.6" y="42.1" transform="rotate(-90 22.6 42.1)">3</text>
<text x="44.4" y="44.2">4</text>
<text x="58.4" y="44.2">1</text>
<text x="85.1" y="44.2">4</text>
<text x="99.1" y="44.2">1</text>
<text x="141.8" y="43">B9</text>
<text x="145.7" y="44.2">VBUS</text>
<text x="155.3" y="44.2">VBUS</text>
<text x="162.7" y="43">A4</text>
<text x="140.5" y="50.6">B12</text>
<text x="145.7" y="51.8">GND</text>
<text x="152.7" y="53.3" transform="rotate(-90 152.7 53.3)">SH</text>
<text x="155.2" y="53.3" transform="rotate(-90 155.2 53.3)">SH</text>
<text x="156.5" y="51.8">GND</text>
<text x="162.7" y="50.6">A1</text>
<text x="151.7" y="56.4" transform="rotate(-90 151.7 56.4)">3</text>
<text x="154.2" y="56.4" transform="rotate(-90 154.2 56.4)">2</text>
<text x="266.6" y="59.5">1</text>
<text x="266.6" y="62">2</text>
<text x="266.6" y="64.5">3</text>
<text x="268.9" y="60.7">GND</text>
<text x="268.9" y="63.3">DIN</text>
<text x="268.9" y="65.8">VDD</text>
<text x="45.7" y="70.7">Pullup</text>
<text x="86.4" y="70.7">Pullup</text>
<text x="266.6" y="67.1">4</text>
<text x="268.9" y="68.4">DOUT</text>
<text x="56.8" y="85.1" transform="rotate(-90 56.8 85.1)">4</text>
<text x="61.9" y="85.1" transform="rotate(-90 61.9 85.1)">3</text>
<text x="97.5" y="85.1" transform="rotate(-90 97.5 85.1)">4</text>
<text x="102.5" y="85.1" transform="rotate(-90 102.5 85.1)">3</text>
<text x="56.8" y="101.6" transform="rotate(-90 56.8 101.6)">1</text>
<text x="61.9" y="101.6" transform="rotate(-90 61.9 101.6)">2</text>
<text x="97.5" y="101.6" transform="rotate(-90 97.5 101.6)">1</text>
<text x="102.5" y="101.6" transform="rotate(-90 102.5 101.6)">2</text>
<text x="167.2" y="101.6" transform="rotate(-90 167.2 101.6)">4</text>
<text x="172.2" y="101.6" transform="rotate(-90 172.2 101.6)">3</text>
<text x="177.3" y="101.6" transform="rotate(-90 177.3 101.6)">2</text>
<text x="182.4" y="101.6" transform="rotate(-90 182.4 101.6)">1</text>
<text x="233.5" y="100.2" transform="rotate(-90 233.5 100.2)">40</text>
<text x="236" y="100.2" transform="rotate(-90 236 100.2)">39</text>
<text x="238.5" y="100.2" transform="rotate(-90 238.5 100.2)">38</text>
<text x="241.1" y="100.2" transform="rotate(-90 241.1 100.2)">37</text>
<text x="243.6" y="100.2" transform="rotate(-90 243.6 100.2)">36</text>
<text x="246.2" y="100.2" transform="rotate(-90 246.2 100.2)">35</text>
<text x="248.7" y="100.2" transform="rotate(-90 248.7 100.2)">34</text>
<text x="251.2" y="100.2" transform="rotate(-90 251.2 100.2)">33</text>
<text x="253.8" y="100.2" transform="rotate(-90 253.8 100.2)">32</text>
<text x="256.3" y="100.2" transform="rotate(-90 256.3 100.2)">31</text>
<text x="258.9" y="100.2" transform="rotate(-90 258.9 100.2)">30</text>
<text x="261.4" y="100.2" transform="rotate(-90 261.4 100.2)">29</text>
<text x="263.9" y="100.2" transform="rotate(-90 263.9 100.2)">28</text>
<text x="266.5" y="100.2" transform="rotate(-90 266.5 100.2)">27</text>
<text x="166.1" y="105.4" transform="rotate(-90 166.1 105.4)">4</text>
<text x="171.2" y="105.4" transform="rotate(-90 171.2 105.4)">3</text>
<text x="176.3" y="105.4" transform="rotate(-90 176.3 105.4)">2</text>
<text x="181.4" y="105.4" transform="rotate(-90 181.4 105.4)">1</text>
<text x="234.7" y="106.4" transform="rotate(-90 234.7 106.4)">GND</text>
<text x="237.3" y="105" transform="rotate(-90 237.3 105)">IO1</text>
<text x="239.8" y="105" transform="rotate(-90 239.8 105)">IO2</text>
<text x="242.3" y="107.2" transform="rotate(-90 242.3 107.2)">TXD0</text>
<text x="244.9" y="107.4" transform="rotate(-90 244.9 107.4)">RXD0</text>
<text x="247.4" y="106.3" transform="rotate(-90 247.4 106.3)">IO42</text>
<text x="250" y="106.3" transform="rotate(-90 250 106.3)">IO41</text>
<text x="252.5" y="106.3" transform="rotate(-90 252.5 106.3)">IO40</text>
<text x="255" y="106.3" transform="rotate(-90 255 106.3)">IO39</text>
<text x="257.6" y="106.3" transform="rotate(-90 257.6 106.3)">IO38</text>
<text x="260.1" y="106.3" transform="rotate(-90 260.1 106.3)">IO37</text>
<text x="262.7" y="106.3" transform="rotate(-90 262.7 106.3)">IO36</text>
<text x="265.2" y="106.3" transform="rotate(-90 265.2 106.3)">IO35</text>
<text x="267.7" y="105" transform="rotate(-90 267.7 105)">IO0</text>
<text x="271.4" y="107.2">IO48</text>
<text x="271.4" y="104.7">IO45</text>
<text x="277.5" y="106">25</text>
<text x="277.5" y="103.4">26</text>
<text x="271.4" y="112.3">IO21</text>
<text x="271.4" y="109.8">IO47</text>
<text x="277.5" y="113.6">22</text>
<text x="277.5" y="111">23</text>
<text x="277.5" y="108.5">24</text>
<text x="228.9" y="117.4">41</text>
<text x="232.6" y="118.7">GND</text>
<text x="271.4" y="119.9">IO12</text>
<text x="271.4" y="117.4">IO13</text>
<text x="271.4" y="114.9">IO14</text>
<text x="277.5" y="118.7">20</text>
<text x="277.5" y="116.1">21</text>
<text x="271.4" y="125">IO10</text>
<text x="271.4" y="122.5">IO11</text>
<text x="277.5" y="123.7">18</text>
<text x="277.5" y="121.2">19</text>
<text x="271.4" y="130.1">IO46</text>
<text x="272.7" y="127.6">IO9</text>
<text x="277.5" y="131.4">15</text>
<text x="277.5" y="128.8">16</text>
<text x="277.5" y="126.3">17</text>
<text x="133.1" y="137.2" transform="rotate(-90 133.1 137.2)">4</text>
<text x="134.1" y="133.3" transform="rotate(-90 134.1 133.3)">4</text>
<text x="138.2" y="137.2" transform="rotate(-90 138.2 137.2)">3</text>
<text x="139.2" y="133.3" transform="rotate(-90 139.2 133.3)">3</text>
<text x="143.3" y="137.2" transform="rotate(-90 143.3 137.2)">2</text>
<text x="144.3" y="133.3" transform="rotate(-90 144.3 133.3)">2</text>
<text x="148.4" y="137.2" transform="rotate(-90 148.4 137.2)">1</text>
<text x="149.4" y="133.3" transform="rotate(-90 149.4 133.3)">1</text>
<text x="177.3" y="134.6" transform="rotate(-90 177.3 134.6)">4</text>
<text x="182.4" y="134.6" transform="rotate(-90 182.4 134.6)">3</text>
<text x="187.5" y="134.6" transform="rotate(-90 187.5 134.6)">2</text>
<text x="192.6" y="134.6" transform="rotate(-90 192.6 134.6)">1</text>
<text x="233.5" y="137.3" transform="rotate(-90 233.5 137.3)">1</text>
<text x="234.7" y="135" transform="rotate(-90 234.7 135)">GND</text>
<text x="236" y="137.3" transform="rotate(-90 236 137.3)">2</text>
<text x="237.3" y="135" transform="rotate(-90 237.3 135)">3V3</text>
<text x="238.5" y="137.3" transform="rotate(-90 238.5 137.3)">3</text>
<text x="239.8" y="135" transform="rotate(-90 239.8 135)">EN</text>
<text x="241.1" y="137.3" transform="rotate(-90 241.1 137.3)">4</text>
<text x="242.3" y="135" transform="rotate(-90 242.3 135)">IO4</text>
<text x="243.6" y="137.3" transform="rotate(-90 243.6 137.3)">5</text>
<text x="244.9" y="135" transform="rotate(-90 244.9 135)">IO5</text>
<text x="246.2" y="137.3" transform="rotate(-90 246.2 137.3)">6</text>
<text x="247.4" y="135" transform="rotate(-90 247.4 135)">IO6</text>
<text x="248.7" y="137.3" transform="rotate(-90 248.7 137.3)">7</text>
<text x="250" y="135" transform="rotate(-90 250 135)">IO7</text>
<text x="251.2" y="137.3" transform="rotate(-90 251.2 137.3)">8</text>
<text x="252.5" y="135" transform="rotate(-90 252.5 135)">IO15</text>
<text x="253.8" y="137.3" transform="rotate(-90 253.8 137.3)">9</text>
<text x="255" y="135" transform="rotate(-90 255 135)">IO16</text>
<text x="257.6" y="135" transform="rotate(-90 257.6 135)">IO17</text>
<text x="260.1" y="135" transform="rotate(-90 260.1 135)">IO18</text>
<text x="262.7" y="135" transform="rotate(-90 262.7 135)">IO8</text>
<text x="265.2" y="135" transform="rotate(-90 265.2 135)">IO19</text>
<text x="267.7" y="135" transform="rotate(-90 267.7 135)">IO20</text>
<text x="272.7" y="132.6">IO3</text>
<text x="176.3" y="138.4" transform="rotate(-90 176.3 138.4)">4</text>
<text x="181.4" y="138.4" transform="rotate(-90 181.4 138.4)">3</text>
<text x="186.5" y="138.4" transform="rotate(-90 186.5 138.4)">2</text>
<text x="191.5" y="138.4" transform="rotate(-90 191.5 138.4)">1</text>
<text x="256.3" y="138.6" transform="rotate(-90 256.3 138.6)">10</text>
<text x="258.9" y="138.6" transform="rotate(-90 258.9 138.6)">11</text>
<text x="261.4" y="138.6" transform="rotate(-90 261.4 138.6)">12</text>
<text x="263.9" y="138.6" transform="rotate(-90 263.9 138.6)">13</text>
<text x="266.5" y="138.6" transform="rotate(-90 266.5 138.6)">14</text>
<text x="48" y="168.8" transform="rotate(-90 48 168.8)">4</text>
<text x="49.3" y="176.3" transform="rotate(-90 49.3 176.3)">VOUT</text>
<text x="46.8" y="185.8" transform="rotate(-90 46.8 185.8)">GND</text>
<text x="49.3" y="185.8" transform="rotate(-90 49.3 185.8)">VOUT</text>
<text x="51.8" y="185.8" transform="rotate(-90 51.8 185.8)">VIN</text>
<text x="45.5" y="188.1" transform="rotate(-90 45.5 188.1)">1</text>
<text x="48" y="188.1" transform="rotate(-90 48 188.1)">2</text>
<text x="50.6" y="188.1" transform="rotate(-90 50.6 188.1)">3</text>
</g>
<g font-size="2.3" fill="#000080">
<text x="26.7" y="14.8">P3</text>
<text x="59.7" y="14.8">P1</text>
<text x="100.3" y="14.8">P2</text>
<text x="136.7" y="16.5" transform="rotate(-90 136.7 16.5)">GND</text>
<text x="144.8" y="13.5">USBC1</text>
<text x="252.7" y="12.2">SW1</text>
<text x="293.4" y="12.2">U8</text>
<text x="281.4" y="22.4">+3.3V</text>
<text x="47" y="26.2">RLY1</text>
<text x="87.6" y="26.2">RLY2</text>
<text x="130.2" y="27.5">VBUS</text>
<text x="170.8" y="27.5">VBUS</text>
<text x="189.2" y="27.5">D3</text>
<text x="262.9" y="28.7">GND</text>
<text x="279.4" y="24.9">GND</text>
<text x="14" y="35.1">U1</text>
<text x="211.6" y="32.6" transform="rotate(-90 211.6 32.6)">+5V</text>
<text x="252.7" y="31.3">SW2</text>
<text x="15.7" y="47.8">+5V</text>
<text x="262.9" y="47.8">GND</text>
<text x="22.8" y="50.3">GND</text>
<text x="49.5" y="51.6">U3</text>
<text x="90.2" y="51.6">U4</text>
<text x="179.1" y="51.6">D4</text>
<text x="188" y="51.6">D5</text>
<text x="196.8" y="51.6">D6</text>
<text x="204.5" y="51.6">C9</text>
<text x="268" y="56.7">U9</text>
<text x="64.8" y="64.3">Q1</text>
<text x="105.4" y="64.3">Q2</text>
<text x="259.9" y="62.3" transform="rotate(-90 259.9 62.3)">GND</text>
<text x="14" y="68.1">LED3</text>
<text x="24.1" y="69.4">R1</text>
<text x="53.3" y="69.4">R6</text>
<text x="94" y="69.4">R7</text>
<text x="256" y="69.4">+3.3V</text>
<text x="29.7" y="75.7">+5V</text>
<text x="69.8" y="75.7">R2</text>
<text x="73.6" y="73.2">GND</text>
<text x="110.5" y="75.7">R3</text>
<text x="114.3" y="73.2">GND</text>
<text x="8.9" y="78.3">GNDC965799</text>
<text x="48.2" y="78.3">GND</text>
<text x="88.9" y="78.3">GND</text>
<text x="39.8" y="85.9">+5V</text>
<text x="64.8" y="88.4">U5</text>
<text x="80.5" y="85.9">+5V</text>
<text x="105.4" y="88.4">U6</text>
<text x="185.4" y="97.3">CN1</text>
<text x="231.1" y="96.1">U7</text>
<text x="50.8" y="104.9">R4</text>
<text x="91.4" y="104.9">R5</text>
<text x="38.9" y="108.8">+3.3V</text>
<text x="64.8" y="108.8">LED1</text>
<text x="79.5" y="108.8">+3.3V</text>
<text x="105.4" y="108.8">LED2</text>
<text x="174.4" y="112.6">+5V</text>
<text x="179" y="115.1">GND</text>
<text x="152.4" y="129.1">CN2</text>
<text x="195.6" y="130.3">CN3</text>
<text x="123.2" y="149.4">R11</text>
<text x="135.9" y="146.9">GND</text>
<text x="146" y="146.9">GND</text>
<text x="148.6" y="149.4">R12</text>
<text x="184.3" y="145.6">VCC +5V</text>
<text x="226" y="149.4">GND</text>
<text x="117.6" y="154.2" transform="rotate(-90 117.6 154.2)">+3.3V</text>
<text x="160.8" y="154.2" transform="rotate(-90 160.8 154.2)">+3.3V</text>
<text x="45.2" y="163.4">+3.3V</text>
<text x="240.8" y="163.1" transform="rotate(-90 240.8 163.1)">+3.3V</text>
<text x="54.6" y="171">U10</text>
<text x="68.1" y="185">+3.3V</text>
<text x="24.6" y="186.2">+5V</text>
<text x="19" y="193.8">C12</text>
<text x="50" y="193.8">+5V</text>
<text x="58.4" y="193.8">C10</text>
<text x="18.6" y="199.4" transform="rotate(-90 18.6 199.4)">GND</text>
<text x="78.3" y="202" transform="rotate(-90 78.3 202)">GND</text>
</g>
<g font-size="1.6" fill="#000080">
<text x="256.5" y="18.7">C7</text>
<text x="256.5" y="37.8">C8</text>
<text x="180" y="63.5" transform="rotate(-90 180 63.5)">R9</text>
<text x="187.6" y="63.5" transform="rotate(-90 187.6 63.5)">R10</text>
<text x="34.3" y="194">C11</text>
<text x="74.9" y="194">C13</text>
</g>
</svg>
